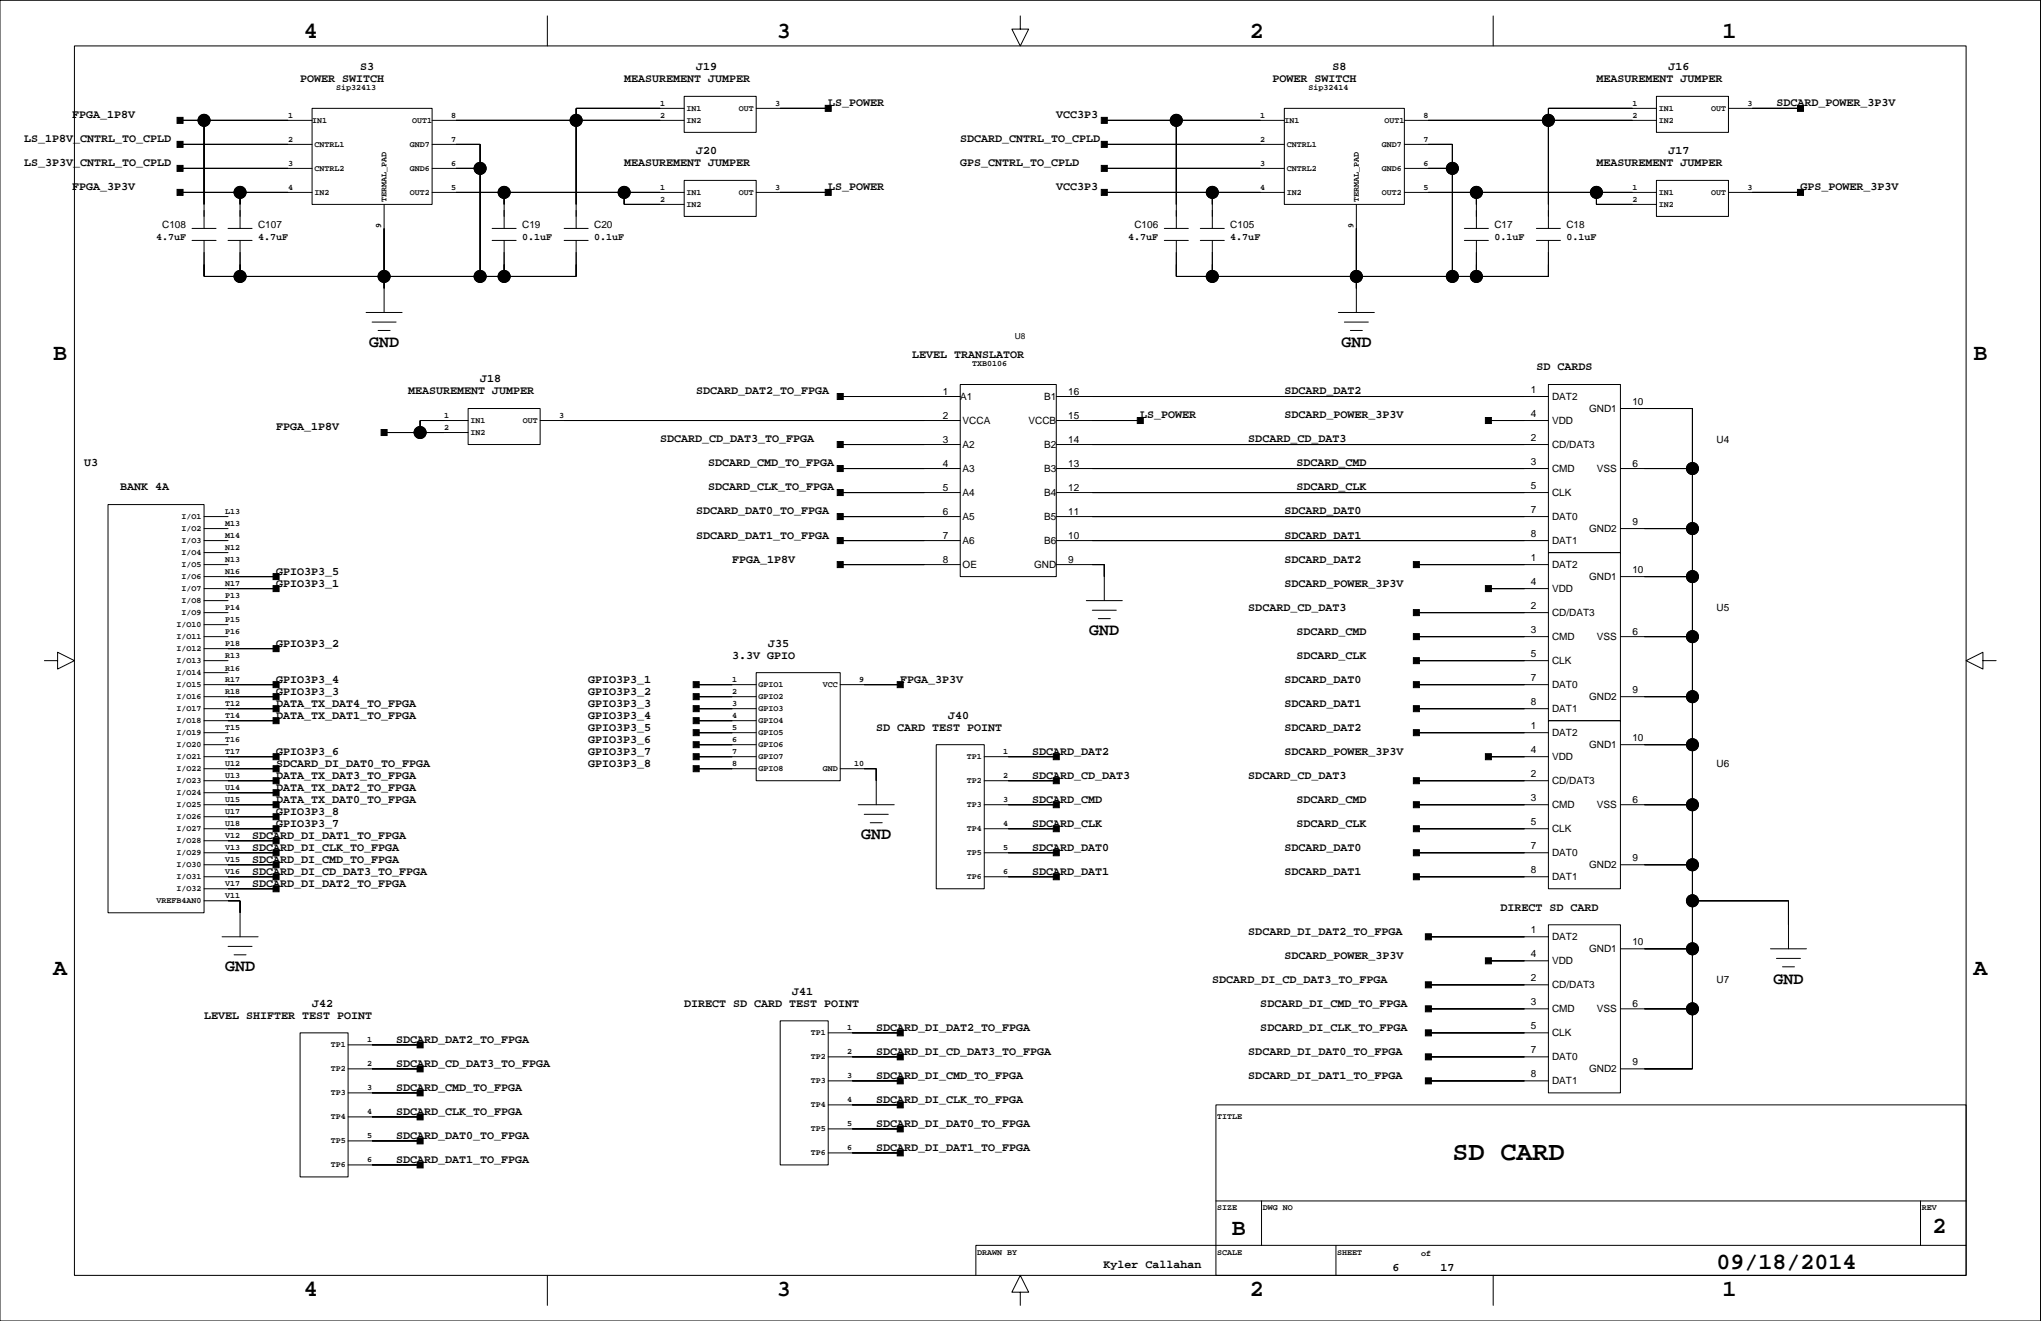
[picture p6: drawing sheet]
<svg xmlns="http://www.w3.org/2000/svg" width="432mm" height="279mm" viewBox="0 0 432 279" stroke-linecap="round" stroke-linejoin="round" font-family="sans-serif">
<g fill="none" stroke="#000" stroke-width=".21">
<path d="M0 .1h431.7v279.3h-431.7zM15.7 9.7h400.3v260.1h-400.3zM115.8 3.4v6.3M215.9 3.4v2.8h1.7l-1.7 3.5-1.8-3.5h1.8M315.9 3.4v6.3M38.1 25.5h27.9M38.1 35.6h27.9M38.1 30.5h27.9M43.2 25.5v22.8M66 22.9h25.4v20.3h-25.4zM91.4 25.5h53.3M91.4 35.6h10.2"/>
<path d="M91.4 30.5h10.2v28M144.7 20.4h15.3v7.6h-15.3zM144.7 38.2h15.3v7.6h-15.3zM144.7 22.9h-22.8v25.4M160 22.9h15.2M233.6 25.5h38.1M233.6 35.6h38.1M233.6 30.5h38.1M248.9 25.5v22.8M271.7 22.9h25.4v20.3h-25.4zM297.1 25.5h53.3M297.1 35.6h10.2"/>
<path d="M297.1 30.5h10.2v28M350.4 20.4h15.3v7.6h-15.3zM350.4 38.2h15.3v7.6h-15.3zM350.4 22.9h-22.8v25.4M365.7 22.9h15.2M38.1 40.7h27.9M40.6 48.3h5.1M40.6 50.9h5.1M43.2 50.9v7.6h78.7v-7.6M48.2 48.3h5.1M48.2 50.9h5.1M50.8 40.7v7.6"/>
<path d="M50.8 50.9v7.6M81.3 43.2v22.9M91.4 40.7h53.3M104.1 48.3h5.1M104.1 50.9h5.1M106.7 40.7v7.6M106.7 50.9v7.6M119.4 48.3h5M119.4 50.9h5M132.1 40.7v2.5h12.6M160 40.7h15.2M233.6 40.7h38.1"/>
<path d="M246.3 48.3h5.1M246.3 50.9h5.1M248.9 50.9v7.6h78.7v-7.6M253.9 48.3h5.1M253.9 50.9h5.1M256.5 40.7v7.6M256.5 50.9v7.6M287 43.2v22.9M297.1 40.7h53.3M309.8 48.3h5.1M309.8 50.9h5.1M312.3 40.7v7.6"/>
<path d="M312.3 50.9v7.6M325 48.3h5.1M325 50.9h5.1M337.7 40.7v2.5h12.7M365.7 40.7h15.2M77.5 66.1h7.6M78.7 68.1h5.1M80 69.9h2.5M283.1 66.1h7.7M284.4 68.1h5.1M285.7 69.9h2.5M81.3 91.5h17.7"/>
<path d="M99 86.4h15.3v7.6h-15.3zM99 88.9h-10.1v2.6M114.3 88.9h88.9M177.8 83.9h25.4M177.8 94h25.4M177.8 99.1h25.4M203.2 81.3h20.3v40.7h-20.3zM223.5 83.9h104.1M223.5 88.9h17.7M223.5 94h104.1M223.5 99.1h104.1M314.9 88.9h12.7"/>
<path d="M327.6 81.3h15.2v35.6h-15.2zM342.8 99.1h15.3M342.8 86.4h15.3v139.7h-15.3M22.9 106.7h20.3v86.4h-20.3zM43.2 109.3h5M43.2 114.3h5M43.2 119.4h5M43.2 111.8h5M43.2 116.9h5M177.8 104.2h25.4M177.8 109.3h25.4M177.8 114.3h25.4"/>
<path d="M177.8 119.4h25.4M223.5 104.2h104.1M223.5 109.3h104.1M223.5 114.3h104.1M223.5 119.4h10.1v7.6M299.7 119.4h27.9M327.6 116.9h15.2v35.5h-15.2zM342.8 111.8h15.3M9.4 139.7h2.8v-1.7l3.5 1.7-3.5 1.8v-1.8M43.2 127h5M43.2 129.6h5M43.2 134.7h5"/>
<path d="M43.2 124.5h15.2M43.2 139.7h5M43.2 122h15.2M43.2 132.1h5M43.2 137.2h15.2M229.8 127h7.6M231.1 129.1h5.1M232.4 130.8h2.5M299.7 129.6h27.9M299.7 134.7h27.9M299.7 139.7h27.9M314.9 124.5h12.7"/>
<path d="M342.8 134.7h15.3M342.8 122h15.3M419.5 139.7v-1.7l-3.5 1.7 3.5 1.8v-1.8h2.8M43.2 144.8h15.2M43.2 149.9h15.2M43.2 147.3h15.2M43.2 155h5M43.2 157.5h5M43.2 142.3h5M43.2 152.4h15.2M147.3 144.8h12.7M147.3 149.9h12.7"/>
<path d="M147.3 147.3h12.7M147.3 155h12.7M147.3 157.5h12.7M147.3 152.4h12.7M160 142.3h17.8v22.8h-17.8zM177.8 144.8h12.7M198.1 157.5h10.1v30.5h-10.1zM299.7 144.8h27.9M299.7 149.9h27.9M299.7 155h27.9M327.6 152.4h15.2v35.6h-15.2zM342.8 147.3h15.3"/>
<path d="M342.8 157.5h15.3M43.2 165.1h15.2M43.2 170.2h15.2M43.2 160h15.2M43.2 175.3h15.2M43.2 162.6h15.2M43.2 167.7h15.2M43.2 172.7h15.2M43.2 177.8h15.2M147.3 160h12.7M147.3 162.6h12.7M177.8 162.6h7.6v7.6"/>
<path d="M181.6 170.2h7.6M182.8 172.2h5.1M184.1 174h2.5M208.2 165.1h15.3M208.2 170.2h15.3M208.2 160h15.3M208.2 175.3h15.3M299.7 165.1h27.9M299.7 170.2h27.9M299.7 175.3h27.9M314.9 160h12.7M342.8 170.2h15.3"/>
<path d="M43.2 190.5h7.6v7.6M43.2 180.4h15.2M43.2 185.4h15.2M43.2 182.9h15.2M43.2 188h15.2M47 198.1h7.6M208.2 180.4h15.3M208.2 185.4h15.3M299.7 180.4h27.9M299.7 185.4h27.9M302.2 198.1h25.4M327.6 195.6h15.2v35.6h-15.2z"/>
<path d="M342.8 182.9h15.3M358.1 190.5h20.3v10.2M48.2 200.2h5.1M49.5 201.9h2.6M63.5 218.5h10.1v30.4h-10.1zM165.1 215.9h10.1v30.5h-10.1zM175.2 218.5h15.3M302.2 208.3h25.4M302.2 213.4h25.4M302.2 218.5h25.4M314.9 203.2h12.7M342.8 213.4h15.3"/>
<path d="M342.8 200.7h15.3M374.6 200.7h7.6M375.8 202.7h5.1M377.1 204.5h2.5M73.6 226.1h15.3M73.6 221h15.3M73.6 231.2h15.3M73.6 236.2h15.3M175.2 223.5h15.3M175.2 228.6h15.3M175.2 233.7h15.3M175.2 238.8h15.3"/>
<path d="M257.2 233.7h158.8v36.1h-158.8zM302.2 223.5h25.4M302.2 228.6h25.4M73.6 241.3h15.3M73.6 246.4h15.3M175.2 243.8h15.3M257.2 254h158.8M266.9 254v9.4M406.3 254v9.4M115.8 269.8v6.3M215.9 273.3h1.7l-1.7-3.5-1.8 3.5h1.8v2.8M282.6 263.4v6.4"/>
<path d="M315.9 269.8v6.3M416 263.4h-209.5v6.4"/>
<circle cx="43.2" cy="25.5" r="1.27"/>
<circle cx="101.6" cy="35.6" r="1.27"/>
<circle cx="121.9" cy="25.5" r="1.27"/>
<circle cx="248.9" cy="25.5" r="1.27"/>
<circle cx="307.3" cy="35.6" r="1.27"/>
<circle cx="327.6" cy="25.5" r="1.27"/>
<circle cx="50.8" cy="58.5" r="1.27"/>
<circle cx="50.8" cy="40.7" r="1.27"/>
<circle cx="81.3" cy="58.5" r="1.27"/>
<circle cx="101.6" cy="58.5" r="1.27"/>
<circle cx="106.7" cy="58.5" r="1.27"/>
<circle cx="106.7" cy="40.7" r="1.27"/>
<circle cx="132" cy="40.7" r="1.27"/>
<circle cx="256.5" cy="58.5" r="1.27"/>
<circle cx="256.5" cy="40.7" r="1.27"/>
<circle cx="287" cy="58.5" r="1.27"/>
<circle cx="307.3" cy="58.5" r="1.27"/>
<circle cx="312.3" cy="58.5" r="1.27"/>
<circle cx="312.3" cy="40.7" r="1.27"/>
<circle cx="337.7" cy="40.7" r="1.27"/>
<circle cx="88.9" cy="91.5" r="1.27"/>
<circle cx="358.1" cy="99.1" r="1.27"/>
<circle cx="358.1" cy="111.8" r="1.27"/>
<circle cx="358.1" cy="122" r="1.27"/>
<circle cx="358.1" cy="134.7" r="1.27"/>
<circle cx="358.1" cy="147.3" r="1.27"/>
<circle cx="358.1" cy="157.5" r="1.27"/>
<circle cx="358.1" cy="170.2" r="1.27"/>
<circle cx="358.1" cy="190.5" r="1.27"/>
<circle cx="358.1" cy="182.9" r="1.27"/>
<circle cx="358.1" cy="213.4" r="1.27"/>
<circle cx="358.1" cy="200.7" r="1.27"/>
</g>
<g fill="#000" stroke="#000" stroke-width=".21">
<path d="M37.5 29.9h1.2v1.3h-1.2z" fill-rule="evenodd"/>
<path d="M37.5 35h1.2v1.3h-1.2z" fill-rule="evenodd"/>
<path d="M37.5 24.8h1.2v1.3h-1.2z" fill-rule="evenodd"/>
<path d="M43.2 25.5v17.7z" fill-rule="evenodd"/>
<path d="M38.1 25.5h5.1z" fill-rule="evenodd"/>
<path d="M38.1 30.5h22.8z" fill-rule="evenodd"/>
<path d="M38.1 35.6h22.8z" fill-rule="evenodd"/>
<path d="M43.2 25.5h17.7z" fill-rule="evenodd"/>
<path d="M96.5 35.6h5.1z" fill-rule="evenodd"/>
<path d="M101.6 35.6v22.9z" fill-rule="evenodd"/>
<path d="M101.6 30.5v5.1z" fill-rule="evenodd"/>
<path d="M96.5 30.5h5.1z" fill-rule="evenodd"/>
<path d="M121.9 25.5v17.7z" fill-rule="evenodd"/>
<path d="M121.9 22.9v2.6z" fill-rule="evenodd"/>
<path d="M96.5 25.5h25.4z" fill-rule="evenodd"/>
<path d="M121.9 25.5h17.8z" fill-rule="evenodd"/>
<path d="M121.9 22.9h17.8z" fill-rule="evenodd"/>
<path d="M174.6 22.3h1.3v1.3h-1.3z" fill-rule="evenodd"/>
<path d="M165.1 22.9h10.1z" fill-rule="evenodd"/>
<path d="M233 24.8h1.3v1.3h-1.3z" fill-rule="evenodd"/>
<path d="M233 29.9h1.3v1.3h-1.3z" fill-rule="evenodd"/>
<path d="M233 35h1.3v1.3h-1.3z" fill-rule="evenodd"/>
<path d="M248.9 25.5v17.7z" fill-rule="evenodd"/>
<path d="M233.6 25.5h15.3z" fill-rule="evenodd"/>
<path d="M248.9 25.5h17.7z" fill-rule="evenodd"/>
<path d="M233.6 30.5h33z" fill-rule="evenodd"/>
<path d="M233.6 35.6h33z" fill-rule="evenodd"/>
<path d="M302.2 35.6h5.1z" fill-rule="evenodd"/>
<path d="M307.3 35.6v22.9z" fill-rule="evenodd"/>
<path d="M307.3 30.5v5.1z" fill-rule="evenodd"/>
<path d="M302.2 30.5h5.1z" fill-rule="evenodd"/>
<path d="M327.6 25.5v17.7z" fill-rule="evenodd"/>
<path d="M327.6 22.9v2.6z" fill-rule="evenodd"/>
<path d="M302.2 25.5h25.4z" fill-rule="evenodd"/>
<path d="M327.6 22.9h17.8z" fill-rule="evenodd"/>
<path d="M327.6 25.5h17.8z" fill-rule="evenodd"/>
<path d="M380.3 22.3h1.2v1.3h-1.2z" fill-rule="evenodd"/>
<path d="M370.8 22.9h10.1z" fill-rule="evenodd"/>
<path d="M37.5 40.1h1.2v1.2h-1.2z" fill-rule="evenodd"/>
<path d="M43.2 55.9v2.6z" fill-rule="evenodd"/>
<path d="M50.8 55.9v2.6z" fill-rule="evenodd"/>
<path d="M43.2 58.5h7.6z" fill-rule="evenodd"/>
<path d="M50.8 40.7v2.5z" fill-rule="evenodd"/>
<path d="M38.1 40.7h12.7z" fill-rule="evenodd"/>
<path d="M50.8 40.7h10.1z" fill-rule="evenodd"/>
<path d="M81.3 58.5v2.5z" fill-rule="evenodd"/>
<path d="M81.3 48.3v10.2z" fill-rule="evenodd"/>
<path d="M50.8 58.5h30.5z" fill-rule="evenodd"/>
<path d="M81.3 58.5h20.3z" fill-rule="evenodd"/>
<path d="M106.7 55.9v2.6z" fill-rule="evenodd"/>
<path d="M101.6 58.5h5.1z" fill-rule="evenodd"/>
<path d="M96.5 40.7h10.2z" fill-rule="evenodd"/>
<path d="M106.7 40.7v2.5z" fill-rule="evenodd"/>
<path d="M121.9 55.9v2.6z" fill-rule="evenodd"/>
<path d="M106.7 58.5h15.2z" fill-rule="evenodd"/>
<path d="M132.1 40.7v2.5z" fill-rule="evenodd"/>
<path d="M106.7 40.7h25.4z" fill-rule="evenodd"/>
<path d="M132.1 40.7h7.6z" fill-rule="evenodd"/>
<path d="M132.1 43.2h7.6z" fill-rule="evenodd"/>
<path d="M174.6 40.1h1.3v1.2h-1.3z" fill-rule="evenodd"/>
<path d="M165.1 40.7h10.1z" fill-rule="evenodd"/>
<path d="M233 40.1h1.3v1.2h-1.3z" fill-rule="evenodd"/>
<path d="M248.9 55.9v2.6z" fill-rule="evenodd"/>
<path d="M256.5 55.9v2.6z" fill-rule="evenodd"/>
<path d="M248.9 58.5h7.6z" fill-rule="evenodd"/>
<path d="M256.5 40.7v2.5z" fill-rule="evenodd"/>
<path d="M233.6 40.7h22.9z" fill-rule="evenodd"/>
<path d="M256.5 40.7h10.1z" fill-rule="evenodd"/>
<path d="M287 58.5v2.5z" fill-rule="evenodd"/>
<path d="M256.5 58.5h30.5z" fill-rule="evenodd"/>
<path d="M287 48.3v10.2z" fill-rule="evenodd"/>
<path d="M287 58.5h20.3z" fill-rule="evenodd"/>
<path d="M312.3 55.9v2.6z" fill-rule="evenodd"/>
<path d="M307.3 58.5h5z" fill-rule="evenodd"/>
<path d="M302.2 40.7h10.1z" fill-rule="evenodd"/>
<path d="M312.3 40.7v2.5z" fill-rule="evenodd"/>
<path d="M327.6 55.9v2.6z" fill-rule="evenodd"/>
<path d="M312.3 58.5h15.3z" fill-rule="evenodd"/>
<path d="M337.7 40.7v2.5z" fill-rule="evenodd"/>
<path d="M312.3 40.7h25.4z" fill-rule="evenodd"/>
<path d="M337.7 43.2h7.7z" fill-rule="evenodd"/>
<path d="M337.7 40.7h7.7z" fill-rule="evenodd"/>
<path d="M380.3 40.1h1.2v1.2h-1.2z" fill-rule="evenodd"/>
<path d="M370.8 40.7h10.1z" fill-rule="evenodd"/>
<path d="M80.6 90.8h1.3v1.3h-1.3z" fill-rule="evenodd"/>
<path d="M81.3 91.5h7.6z" fill-rule="evenodd"/>
<path d="M88.9 88.9v2.6z" fill-rule="evenodd"/>
<path d="M88.9 88.9h5.1z" fill-rule="evenodd"/>
<path d="M88.9 91.5h5.1z" fill-rule="evenodd"/>
<path d="M177.1 83.2h1.3v1.3h-1.3z" fill-rule="evenodd"/>
<path d="M177.1 93.4h1.3v1.3h-1.3z" fill-rule="evenodd"/>
<path d="M177.1 98.5h1.3v1.2h-1.3z" fill-rule="evenodd"/>
<path d="M119.4 88.9h76.1z" fill-rule="evenodd"/>
<path d="M177.8 83.9h17.7z" fill-rule="evenodd"/>
<path d="M177.8 94h17.7z" fill-rule="evenodd"/>
<path d="M177.8 99.1h17.7z" fill-rule="evenodd"/>
<path d="M240.6 88.3h1.3v1.3h-1.3z" fill-rule="evenodd"/>
<path d="M231.1 88.9h10.1z" fill-rule="evenodd"/>
<path d="M314.3 88.3h1.2v1.3h-1.2z" fill-rule="evenodd"/>
<path d="M231.1 99.1h91.4z" fill-rule="evenodd"/>
<path d="M231.1 94h91.4z" fill-rule="evenodd"/>
<path d="M231.1 83.9h91.4z" fill-rule="evenodd"/>
<path d="M314.9 88.9h7.6z" fill-rule="evenodd"/>
<path d="M347.9 86.4h10.2z" fill-rule="evenodd"/>
<path d="M358.1 86.4v12.7z" fill-rule="evenodd"/>
<path d="M347.9 99.1h10.2z" fill-rule="evenodd"/>
<path d="M358.1 99.1v12.7z" fill-rule="evenodd"/>
<path d="M177.1 103.5h1.3v1.3h-1.3z" fill-rule="evenodd"/>
<path d="M177.1 108.6h1.3v1.3h-1.3z" fill-rule="evenodd"/>
<path d="M177.1 113.7h1.3v1.3h-1.3z" fill-rule="evenodd"/>
<path d="M177.8 119.4h17.7z" fill-rule="evenodd"/>
<path d="M177.8 104.2h17.7z" fill-rule="evenodd"/>
<path d="M177.8 109.3h17.7z" fill-rule="evenodd"/>
<path d="M177.8 114.3h17.7z" fill-rule="evenodd"/>
<path d="M231.1 119.4h2.5z" fill-rule="evenodd"/>
<path d="M233.6 119.4v2.6z" fill-rule="evenodd"/>
<path d="M231.1 114.3h91.4z" fill-rule="evenodd"/>
<path d="M231.1 109.3h91.4z" fill-rule="evenodd"/>
<path d="M231.1 104.2h91.4z" fill-rule="evenodd"/>
<path d="M299.7 119.4h22.8z" fill-rule="evenodd"/>
<path d="M347.9 111.8h10.2z" fill-rule="evenodd"/>
<path d="M358.1 111.8v10.2z" fill-rule="evenodd"/>
<path d="M57.8 136.6h1.2v1.2h-1.2z" fill-rule="evenodd"/>
<path d="M57.8 123.9h1.2v1.2h-1.2z" fill-rule="evenodd"/>
<path d="M57.8 121.3h1.2v1.3h-1.2z" fill-rule="evenodd"/>
<path d="M48.2 137.2h10.2z" fill-rule="evenodd"/>
<path d="M48.2 124.5h10.2z" fill-rule="evenodd"/>
<path d="M48.2 122h10.2z" fill-rule="evenodd"/>
<path d="M177.1 118.8h1.3v1.3h-1.3z" fill-rule="evenodd"/>
<path d="M299 134h1.3v1.3h-1.3z" fill-rule="evenodd"/>
<path d="M299 128.9h1.3v1.3h-1.3z" fill-rule="evenodd"/>
<path d="M299 118.8h1.3v1.3h-1.3z" fill-rule="evenodd"/>
<path d="M314.3 123.9h1.2v1.2h-1.2z" fill-rule="evenodd"/>
<path d="M314.9 124.5h7.6z" fill-rule="evenodd"/>
<path d="M299.7 139.7h22.8z" fill-rule="evenodd"/>
<path d="M299.7 134.7h22.8z" fill-rule="evenodd"/>
<path d="M299.7 129.6h22.8z" fill-rule="evenodd"/>
<path d="M347.9 122h10.2z" fill-rule="evenodd"/>
<path d="M358.1 122v12.7z" fill-rule="evenodd"/>
<path d="M358.1 134.7v12.6z" fill-rule="evenodd"/>
<path d="M347.9 134.7h10.2z" fill-rule="evenodd"/>
<path d="M57.8 151.8h1.2v1.3h-1.2z" fill-rule="evenodd"/>
<path d="M57.8 149.3h1.2v1.2h-1.2z" fill-rule="evenodd"/>
<path d="M57.8 146.7h1.2v1.3h-1.2z" fill-rule="evenodd"/>
<path d="M57.8 144.2h1.2v1.2h-1.2z" fill-rule="evenodd"/>
<path d="M48.2 152.4h10.2z" fill-rule="evenodd"/>
<path d="M48.2 149.9h10.2z" fill-rule="evenodd"/>
<path d="M48.2 147.3h10.2z" fill-rule="evenodd"/>
<path d="M48.2 144.8h10.2z" fill-rule="evenodd"/>
<path d="M146.7 144.2h1.2v1.2h-1.2z" fill-rule="evenodd"/>
<path d="M146.7 146.7h1.2v1.3h-1.2z" fill-rule="evenodd"/>
<path d="M146.7 149.3h1.2v1.2h-1.2z" fill-rule="evenodd"/>
<path d="M146.7 151.8h1.2v1.3h-1.2z" fill-rule="evenodd"/>
<path d="M146.7 154.3h1.2v1.3h-1.2z" fill-rule="evenodd"/>
<path d="M146.7 156.9h1.2v1.2h-1.2z" fill-rule="evenodd"/>
<path d="M147.3 144.8h7.6z" fill-rule="evenodd"/>
<path d="M147.3 147.3h7.6z" fill-rule="evenodd"/>
<path d="M147.3 149.9h7.6z" fill-rule="evenodd"/>
<path d="M147.3 152.4h7.6z" fill-rule="evenodd"/>
<path d="M147.3 155h7.6z" fill-rule="evenodd"/>
<path d="M147.3 157.5h7.6z" fill-rule="evenodd"/>
<path d="M189.8 144.2h1.3v1.2h-1.3z" fill-rule="evenodd"/>
<path d="M182.8 144.8h7.7z" fill-rule="evenodd"/>
<path d="M299 149.3h1.3v1.2h-1.3z" fill-rule="evenodd"/>
<path d="M299 144.2h1.3v1.2h-1.3z" fill-rule="evenodd"/>
<path d="M299 139.1h1.3v1.3h-1.3z" fill-rule="evenodd"/>
<path d="M299 154.3h1.3v1.3h-1.3z" fill-rule="evenodd"/>
<path d="M299.7 149.9h22.8z" fill-rule="evenodd"/>
<path d="M299.7 144.8h22.8z" fill-rule="evenodd"/>
<path d="M299.7 155h22.8z" fill-rule="evenodd"/>
<path d="M347.9 147.3h10.2z" fill-rule="evenodd"/>
<path d="M358.1 147.3v10.2z" fill-rule="evenodd"/>
<path d="M358.1 157.5v12.7z" fill-rule="evenodd"/>
<path d="M347.9 157.5h10.2z" fill-rule="evenodd"/>
<path d="M57.8 162h1.2v1.2h-1.2z" fill-rule="evenodd"/>
<path d="M57.8 177.2h1.2v1.3h-1.2z" fill-rule="evenodd"/>
<path d="M57.8 169.6h1.2v1.2h-1.2z" fill-rule="evenodd"/>
<path d="M57.8 167h1.2v1.3h-1.2z" fill-rule="evenodd"/>
<path d="M57.8 164.5h1.2v1.3h-1.2z" fill-rule="evenodd"/>
<path d="M57.8 159.4h1.2v1.3h-1.2z" fill-rule="evenodd"/>
<path d="M57.8 174.6h1.2v1.3h-1.2z" fill-rule="evenodd"/>
<path d="M57.8 172.1h1.2v1.3h-1.2z" fill-rule="evenodd"/>
<path d="M48.2 162.6h10.2z" fill-rule="evenodd"/>
<path d="M48.2 177.8h10.2z" fill-rule="evenodd"/>
<path d="M48.2 170.2h10.2z" fill-rule="evenodd"/>
<path d="M48.2 167.7h10.2z" fill-rule="evenodd"/>
<path d="M48.2 165.1h10.2z" fill-rule="evenodd"/>
<path d="M48.2 160h10.2z" fill-rule="evenodd"/>
<path d="M48.2 175.3h10.2z" fill-rule="evenodd"/>
<path d="M48.2 172.7h10.2z" fill-rule="evenodd"/>
<path d="M146.7 159.4h1.2v1.3h-1.2z" fill-rule="evenodd"/>
<path d="M146.7 162h1.2v1.2h-1.2z" fill-rule="evenodd"/>
<path d="M147.3 160h7.6z" fill-rule="evenodd"/>
<path d="M147.3 162.6h7.6z" fill-rule="evenodd"/>
<path d="M182.8 162.6h2.6z" fill-rule="evenodd"/>
<path d="M185.4 162.6v2.5z" fill-rule="evenodd"/>
<path d="M222.8 159.4h1.3v1.3h-1.3z" fill-rule="evenodd"/>
<path d="M222.8 164.5h1.3v1.3h-1.3z" fill-rule="evenodd"/>
<path d="M222.8 169.6h1.3v1.2h-1.3z" fill-rule="evenodd"/>
<path d="M222.8 174.6h1.3v1.3h-1.3z" fill-rule="evenodd"/>
<path d="M213.3 160h10.2z" fill-rule="evenodd"/>
<path d="M213.3 165.1h10.2z" fill-rule="evenodd"/>
<path d="M213.3 170.2h10.2z" fill-rule="evenodd"/>
<path d="M213.3 175.3h10.2z" fill-rule="evenodd"/>
<path d="M299 174.6h1.3v1.3h-1.3z" fill-rule="evenodd"/>
<path d="M299 169.6h1.3v1.2h-1.3z" fill-rule="evenodd"/>
<path d="M299 164.5h1.3v1.3h-1.3z" fill-rule="evenodd"/>
<path d="M314.3 159.4h1.2v1.3h-1.2z" fill-rule="evenodd"/>
<path d="M314.9 160h7.6z" fill-rule="evenodd"/>
<path d="M299.7 175.3h22.8z" fill-rule="evenodd"/>
<path d="M299.7 170.2h22.8z" fill-rule="evenodd"/>
<path d="M299.7 165.1h22.8z" fill-rule="evenodd"/>
<path d="M347.9 170.2h10.2z" fill-rule="evenodd"/>
<path d="M358.1 170.2v12.7z" fill-rule="evenodd"/>
<path d="M50.8 190.5v2.6z" fill-rule="evenodd"/>
<path d="M48.2 190.5h2.6z" fill-rule="evenodd"/>
<path d="M57.8 187.3h1.2v1.3h-1.2z" fill-rule="evenodd"/>
<path d="M57.8 184.8h1.2v1.3h-1.2z" fill-rule="evenodd"/>
<path d="M57.8 182.3h1.2v1.2h-1.2z" fill-rule="evenodd"/>
<path d="M57.8 179.7h1.2v1.3h-1.2z" fill-rule="evenodd"/>
<path d="M48.2 188h10.2z" fill-rule="evenodd"/>
<path d="M48.2 185.4h10.2z" fill-rule="evenodd"/>
<path d="M48.2 182.9h10.2z" fill-rule="evenodd"/>
<path d="M48.2 180.4h10.2z" fill-rule="evenodd"/>
<path d="M222.8 179.7h1.3v1.3h-1.3z" fill-rule="evenodd"/>
<path d="M222.8 184.8h1.3v1.3h-1.3z" fill-rule="evenodd"/>
<path d="M213.3 180.4h10.2z" fill-rule="evenodd"/>
<path d="M213.3 185.4h10.2z" fill-rule="evenodd"/>
<path d="M299 184.8h1.3v1.3h-1.3z" fill-rule="evenodd"/>
<path d="M299 179.7h1.3v1.3h-1.3z" fill-rule="evenodd"/>
<path d="M301.6 197.5h1.2v1.3h-1.2z" fill-rule="evenodd"/>
<path d="M299.7 185.4h22.8z" fill-rule="evenodd"/>
<path d="M299.7 180.4h22.8z" fill-rule="evenodd"/>
<path d="M302.2 198.1h20.3z" fill-rule="evenodd"/>
<path d="M358.1 190.5v10.2z" fill-rule="evenodd"/>
<path d="M358.1 182.9v7.6z" fill-rule="evenodd"/>
<path d="M347.9 182.9h10.2z" fill-rule="evenodd"/>
<path d="M378.4 190.5v5.1z" fill-rule="evenodd"/>
<path d="M358.1 190.5h20.3z" fill-rule="evenodd"/>
<path d="M189.8 217.8h1.3v1.3h-1.3z" fill-rule="evenodd"/>
<path d="M180.3 218.5h10.2z" fill-rule="evenodd"/>
<path d="M301.6 217.8h1.2v1.3h-1.2z" fill-rule="evenodd"/>
<path d="M301.6 212.7h1.2v1.3h-1.2z" fill-rule="evenodd"/>
<path d="M301.6 207.7h1.2v1.2h-1.2z" fill-rule="evenodd"/>
<path d="M314.3 202.6h1.2v1.3h-1.2z" fill-rule="evenodd"/>
<path d="M314.9 203.2h7.6z" fill-rule="evenodd"/>
<path d="M302.2 218.5h20.3z" fill-rule="evenodd"/>
<path d="M302.2 213.4h20.3z" fill-rule="evenodd"/>
<path d="M302.2 208.3h20.3z" fill-rule="evenodd"/>
<path d="M358.1 213.4v12.7z" fill-rule="evenodd"/>
<path d="M358.1 200.7v12.7z" fill-rule="evenodd"/>
<path d="M347.9 213.4h10.2z" fill-rule="evenodd"/>
<path d="M347.9 200.7h10.2z" fill-rule="evenodd"/>
<path d="M88.2 220.4h1.3v1.2h-1.3z" fill-rule="evenodd"/>
<path d="M88.2 225.4h1.3v1.3h-1.3z" fill-rule="evenodd"/>
<path d="M88.2 230.5h1.3v1.3h-1.3z" fill-rule="evenodd"/>
<path d="M88.2 235.6h1.3v1.3h-1.3z" fill-rule="evenodd"/>
<path d="M78.7 221h10.2z" fill-rule="evenodd"/>
<path d="M78.7 226.1h10.2z" fill-rule="evenodd"/>
<path d="M78.7 231.2h10.2z" fill-rule="evenodd"/>
<path d="M78.7 236.2h10.2z" fill-rule="evenodd"/>
<path d="M189.8 222.9h1.3v1.3h-1.3z" fill-rule="evenodd"/>
<path d="M189.8 228h1.3v1.2h-1.3z" fill-rule="evenodd"/>
<path d="M189.8 233.1h1.3v1.2h-1.3z" fill-rule="evenodd"/>
<path d="M189.8 238.1h1.3v1.3h-1.3z" fill-rule="evenodd"/>
<path d="M180.3 223.5h10.2z" fill-rule="evenodd"/>
<path d="M180.3 228.6h10.2z" fill-rule="evenodd"/>
<path d="M180.3 233.7h10.2z" fill-rule="evenodd"/>
<path d="M180.3 238.8h10.2z" fill-rule="evenodd"/>
<path d="M301.6 228h1.2v1.2h-1.2z" fill-rule="evenodd"/>
<path d="M301.6 222.9h1.2v1.3h-1.2z" fill-rule="evenodd"/>
<path d="M302.2 228.6h20.3z" fill-rule="evenodd"/>
<path d="M302.2 223.5h20.3z" fill-rule="evenodd"/>
<path d="M347.9 226.1h10.2z" fill-rule="evenodd"/>
<path d="M88.2 240.7h1.3v1.2h-1.3z" fill-rule="evenodd"/>
<path d="M88.2 245.8h1.3v1.2h-1.3z" fill-rule="evenodd"/>
<path d="M78.7 241.3h10.2z" fill-rule="evenodd"/>
<path d="M78.7 246.4h10.2z" fill-rule="evenodd"/>
<path d="M189.8 243.2h1.3v1.3h-1.3z" fill-rule="evenodd"/>
<path d="M180.3 243.8h10.2z" fill-rule="evenodd"/>
<circle cx="43.2" cy="25.5" r="1.27"/>
<circle cx="101.6" cy="35.6" r="1.27"/>
<circle cx="121.9" cy="25.5" r="1.27"/>
<circle cx="248.9" cy="25.5" r="1.27"/>
<circle cx="307.3" cy="35.6" r="1.27"/>
<circle cx="327.6" cy="25.5" r="1.27"/>
<circle cx="50.8" cy="58.5" r="1.27"/>
<circle cx="50.8" cy="40.7" r="1.27"/>
<circle cx="81.3" cy="58.5" r="1.27"/>
<circle cx="101.6" cy="58.5" r="1.27"/>
<circle cx="106.7" cy="58.5" r="1.27"/>
<circle cx="106.7" cy="40.7" r="1.27"/>
<circle cx="132" cy="40.7" r="1.27"/>
<circle cx="256.5" cy="58.5" r="1.27"/>
<circle cx="256.5" cy="40.7" r="1.27"/>
<circle cx="287" cy="58.5" r="1.27"/>
<circle cx="307.3" cy="58.5" r="1.27"/>
<circle cx="312.3" cy="58.5" r="1.27"/>
<circle cx="312.3" cy="40.7" r="1.27"/>
<circle cx="337.7" cy="40.7" r="1.27"/>
<circle cx="88.9" cy="91.5" r="1.27"/>
<circle cx="358.1" cy="99.1" r="1.27"/>
<circle cx="358.1" cy="111.8" r="1.27"/>
<circle cx="358.1" cy="122" r="1.27"/>
<circle cx="358.1" cy="134.7" r="1.27"/>
<circle cx="358.1" cy="147.3" r="1.27"/>
<circle cx="358.1" cy="157.5" r="1.27"/>
<circle cx="358.1" cy="170.2" r="1.27"/>
<circle cx="358.1" cy="190.5" r="1.27"/>
<circle cx="358.1" cy="182.9" r="1.27"/>
<circle cx="358.1" cy="213.4" r="1.27"/>
<circle cx="358.1" cy="200.7" r="1.27"/>
</g>
<text font-size="5.6" x="307.3" y="245.4">SD CARD</text>
<g font-size="4.9">
<text x="64.3" y="8.1">4</text>
<text x="164.3" y="8.1">3</text>
<text x="264.4" y="8.1">2</text>
<text x="364.4" y="8.1">1</text>
<text x="11.2" y="76.1">B</text>
<text x="417.5" y="76.1">B</text>
<text x="11.2" y="206.1">A</text>
<text x="417.5" y="206.1">A</text>
<text x="260.6" y="261.2">B</text>
<text x="408.8" y="260.7">2</text>
<text x="363.1" y="268.4">09/18/2014</text>
<text x="64.3" y="274.2">4</text>
<text x="164.3" y="274.2">3</text>
<text x="264.4" y="274.2">2</text>
<text x="364.4" y="274.2">1</text>
</g>
<g font-size="3.5">
<text x="78.1" y="73.4">GND</text>
<text x="283.8" y="73.4">GND</text>
<text x="230.5" y="134.4">GND</text>
<text x="182.2" y="177.5">GND</text>
<text x="47.6" y="205.5">GND</text>
<text x="375.2" y="208">GND</text>
</g>
<g font-size="2.5">
<text x="63.5" y="17.4">POWER SWITCH</text>
<text x="76.2" y="14.9">S3</text>
<text x="132" y="17.4">MEASUREMENT JUMPER</text>
<text x="147.3" y="14.9">J19</text>
<text x="269.2" y="17.4">POWER SWITCH</text>
<text x="281.9" y="14.9">S8</text>
<text x="337.7" y="17.4">MEASUREMENT JUMPER</text>
<text x="353" y="14.9">J16</text>
<text x="175.2" y="22.5">LS_POWER</text>
<text x="375.8" y="22.5">SDCARD_POWER_3P3V</text>
<text x="15.2" y="25">FPGA_1P8V</text>
<text x="223.5" y="25">VCC3P3</text>
<text x="5.1" y="30.1">LS_1P8V_CNTRL_TO_CPLD</text>
<text x="5.1" y="35.2">LS_3P3V_CNTRL_TO_CPLD</text>
<text x="132" y="35.2">MEASUREMENT JUMPER</text>
<text x="147.3" y="32.6">J20</text>
<text x="203.2" y="30.1">SDCARD_CNTRL_TO_CPLD</text>
<text x="203.2" y="35.2">GPS_CNTRL_TO_CPLD</text>
<text x="337.7" y="35.2">MEASUREMENT JUMPER</text>
<text x="353" y="32.6">J17</text>
<text x="15.2" y="40.3">FPGA_3P3V</text>
<text x="175.2" y="40.3">LS_POWER</text>
<text x="223.5" y="40.3">VCC3P3</text>
<text x="380.9" y="40.3">GPS_POWER_3P3V</text>
<text x="193" y="75.8">LEVEL TRANSLATOR</text>
<text x="86.3" y="83.4">MEASUREMENT JUMPER</text>
<text x="101.6" y="80.9">J18</text>
<text x="147.3" y="83.4">SDCARD_DAT2_TO_FPGA</text>
<text x="271.7" y="83.4">SDCARD_DAT2</text>
<text x="325" y="78.3">SD CARDS</text>
<text x="241.2" y="88.5">LS_POWER</text>
<text x="271.7" y="88.5">SDCARD_POWER_3P3V</text>
<text x="58.4" y="91">FPGA_1P8V</text>
<text x="139.7" y="93.6">SDCARD_CD_DAT3_TO_FPGA</text>
<text x="264.1" y="93.6">SDCARD_CD_DAT3</text>
<text x="17.8" y="98.7">U3</text>
<text x="149.8" y="98.7">SDCARD_CMD_TO_FPGA</text>
<text x="274.3" y="98.7">SDCARD_CMD</text>
<text x="25.4" y="103.7">BANK 4A</text>
<text x="149.8" y="103.7">SDCARD_CLK_TO_FPGA</text>
<text x="274.3" y="103.7">SDCARD_CLK</text>
<text x="147.3" y="108.8">SDCARD_DAT0_TO_FPGA</text>
<text x="147.3" y="113.9">SDCARD_DAT1_TO_FPGA</text>
<text x="271.7" y="113.9">SDCARD_DAT1</text>
<text x="271.7" y="108.8">SDCARD_DAT0</text>
<text x="154.9" y="119">FPGA_1P8V</text>
<text x="271.7" y="119">SDCARD_DAT2</text>
<text x="58.4" y="124.1">GPIO3P3_1</text>
<text x="58.4" y="121.5">GPIO3P3_5</text>
<text x="271.7" y="124.1">SDCARD_POWER_3P3V</text>
<text x="264.1" y="129.1">SDCARD_CD_DAT3</text>
<text x="58.4" y="136.8">GPIO3P3_2</text>
<text x="162.5" y="136.8">J35</text>
<text x="274.3" y="134.2">SDCARD_CMD</text>
<text x="154.9" y="139.3">3.3V GPIO</text>
<text x="274.3" y="139.3">SDCARD_CLK</text>
<text x="58.4" y="149.4">DATA_TX_DAT4_TO_FPGA</text>
<text x="58.4" y="146.9">GPIO3P3_3</text>
<text x="58.4" y="144.4">GPIO3P3_4</text>
<text x="124.4" y="144.4">GPIO3P3_1</text>
<text x="124.4" y="146.9">GPIO3P3_2</text>
<text x="124.4" y="149.4">GPIO3P3_3</text>
<text x="190.5" y="144.4">FPGA_3P3V</text>
<text x="271.7" y="149.4">SDCARD_DAT1</text>
<text x="271.7" y="144.4">SDCARD_DAT0</text>
<text x="58.4" y="152">DATA_TX_DAT1_TO_FPGA</text>
<text x="124.4" y="152">GPIO3P3_4</text>
<text x="124.4" y="154.5">GPIO3P3_5</text>
<text x="185.4" y="154.5">SD CARD TEST POINT</text>
<text x="200.6" y="152">J40</text>
<text x="271.7" y="154.5">SDCARD_DAT2</text>
<text x="58.4" y="159.6">GPIO3P3_6</text>
<text x="124.4" y="157.1">GPIO3P3_6</text>
<text x="124.4" y="159.6">GPIO3P3_7</text>
<text x="218.4" y="159.6">SDCARD_DAT2</text>
<text x="271.7" y="159.6">SDCARD_POWER_3P3V</text>
<text x="58.4" y="162.1">SDCARD_DI_DAT0_TO_FPGA</text>
<text x="58.4" y="167.2">DATA_TX_DAT2_TO_FPGA</text>
<text x="58.4" y="164.7">DATA_TX_DAT3_TO_FPGA</text>
<text x="124.4" y="162.1">GPIO3P3_8</text>
<text x="218.4" y="164.7">SDCARD_CD_DAT3</text>
<text x="264.1" y="164.7">SDCARD_CD_DAT3</text>
<text x="58.4" y="169.8">DATA_TX_DAT0_TO_FPGA</text>
<text x="58.4" y="172.3">GPIO3P3_8</text>
<text x="218.4" y="169.8">SDCARD_CMD</text>
<text x="274.3" y="169.8">SDCARD_CMD</text>
<text x="53.3" y="179.9">SDCARD_DI_CLK_TO_FPGA</text>
<text x="53.3" y="177.4">SDCARD_DI_DAT1_TO_FPGA</text>
<text x="58.4" y="174.8">GPIO3P3_7</text>
<text x="218.4" y="174.8">SDCARD_CLK</text>
<text x="218.4" y="179.9">SDCARD_DAT0</text>
<text x="271.7" y="179.9">SDCARD_DAT0</text>
<text x="274.3" y="174.8">SDCARD_CLK</text>
<text x="53.3" y="185">SDCARD_DI_CD_DAT3_TO_FPGA</text>
<text x="53.3" y="182.5">SDCARD_DI_CMD_TO_FPGA</text>
<text x="218.4" y="185">SDCARD_DAT1</text>
<text x="271.7" y="185">SDCARD_DAT1</text>
<text x="53.3" y="187.5">SDCARD_DI_DAT2_TO_FPGA</text>
<text x="264.1" y="197.7">SDCARD_DI_DAT2_TO_FPGA</text>
<text x="317.4" y="192.6">DIRECT SD CARD</text>
<text x="271.7" y="202.8">SDCARD_POWER_3P3V</text>
<text x="256.5" y="207.9">SDCARD_DI_CD_DAT3_TO_FPGA</text>
<text x="43.2" y="215.5">LEVEL SHIFTER TEST POINT</text>
<text x="66" y="212.9">J42</text>
<text x="144.7" y="212.9">DIRECT SD CARD TEST POINT</text>
<text x="167.6" y="210.4">J41</text>
<text x="266.6" y="212.9">SDCARD_DI_CMD_TO_FPGA</text>
<text x="83.8" y="220.6">SDCARD_DAT2_TO_FPGA</text>
<text x="185.4" y="218">SDCARD_DI_DAT2_TO_FPGA</text>
<text x="266.6" y="218">SDCARD_DI_CLK_TO_FPGA</text>
<text x="83.8" y="225.6">SDCARD_CD_DAT3_TO_FPGA</text>
<text x="185.4" y="223.1">SDCARD_DI_CD_DAT3_TO_FPGA</text>
<text x="264.1" y="223.1">SDCARD_DI_DAT0_TO_FPGA</text>
<text x="83.8" y="230.7">SDCARD_CMD_TO_FPGA</text>
<text x="185.4" y="228.2">SDCARD_DI_CMD_TO_FPGA</text>
<text x="185.4" y="233.3">SDCARD_DI_CLK_TO_FPGA</text>
<text x="264.1" y="228.2">SDCARD_DI_DAT1_TO_FPGA</text>
<text x="83.8" y="235.8">SDCARD_CLK_TO_FPGA</text>
<text x="185.4" y="238.3">SDCARD_DI_DAT0_TO_FPGA</text>
<text x="83.8" y="240.9">SDCARD_DAT0_TO_FPGA</text>
<text x="83.8" y="245.9">SDCARD_DAT1_TO_FPGA</text>
<text x="185.4" y="243.4">SDCARD_DI_DAT1_TO_FPGA</text>
<text x="233.5" y="268.2">Kyler Callahan</text>
<text x="294.6" y="268.8">6</text>
<text x="304.7" y="268.8">17</text>
</g>
<g font-size="2.1">
<text x="33" y="50.8">4.7uF</text>
<text x="34.3" y="48.2">C108</text>
<text x="54.6" y="50.8">4.7uF</text>
<text x="54.6" y="48.2">C107</text>
<text x="110.5" y="50.8">0.1uF</text>
<text x="110.5" y="48.2">C19</text>
<text x="125.7" y="50.8">0.1uF</text>
<text x="125.7" y="48.2">C20</text>
<text x="238.7" y="50.8">4.7uF</text>
<text x="240" y="48.2">C106</text>
<text x="260.3" y="50.8">4.7uF</text>
<text x="260.3" y="48.2">C105</text>
<text x="316.2" y="50.8">0.1uF</text>
<text x="316.2" y="48.2">C17</text>
<text x="331.4" y="50.8">0.1uF</text>
<text x="331.4" y="48.2">C18</text>
<text x="199.4" y="83.5">1</text>
<text x="226" y="83.5">16</text>
<text x="323.9" y="83.1">1</text>
<text x="199.4" y="88.6">2</text>
<text x="203.2" y="84.6">A1</text>
<text x="203.7" y="89.7">VCCA</text>
<text x="217.6" y="89.7">VCCB</text>
<text x="220.9" y="84.6">B1</text>
<text x="226" y="88.6">15</text>
<text x="323.9" y="88.2">4</text>
<text x="328.3" y="84.6">DAT2</text>
<text x="328.3" y="89.7">VDD</text>
<text x="336.2" y="87.2">GND1</text>
<text x="345.4" y="85.7">10</text>
<text x="199.4" y="93.6">3</text>
<text x="203.7" y="94.8">A2</text>
<text x="220.9" y="94.8">B2</text>
<text x="226" y="93.6">14</text>
<text x="323.9" y="93.3">2</text>
<text x="328.3" y="94.8">CD/DAT3</text>
<text x="363.1" y="93.6">U4</text>
<text x="199.4" y="98.7">4</text>
<text x="203.7" y="99.9">A3</text>
<text x="220.9" y="99.9">B3</text>
<text x="226" y="98.7">13</text>
<text x="323.9" y="98.4">3</text>
<text x="328.3" y="99.9">CMD</text>
<text x="337.8" y="99.9">VSS</text>
<text x="345.4" y="98.7">6</text>
<text x="199.4" y="103.8">5</text>
<text x="203.7" y="104.9">A4</text>
<text x="220.9" y="104.9">B4</text>
<text x="226" y="103.8">12</text>
<text x="323.9" y="103.5">5</text>
<text x="328.3" y="104.9">CLK</text>
<text x="199.4" y="114">7</text>
<text x="199.4" y="108.9">6</text>
<text x="203.7" y="110">A5</text>
<text x="220.9" y="110">B5</text>
<text x="226" y="108.9">11</text>
<text x="226" y="114">10</text>
<text x="323.9" y="113.6">8</text>
<text x="323.9" y="108.5">7</text>
<text x="328.3" y="110">DAT0</text>
<text x="336.2" y="112.6">GND2</text>
<text x="345.4" y="111.1">9</text>
<text x="199.4" y="119">8</text>
<text x="203.7" y="115.1">A6</text>
<text x="220.9" y="115.1">B6</text>
<text x="226" y="119">9</text>
<text x="323.9" y="118.7">1</text>
<text x="328.3" y="115.1">DAT1</text>
<text x="203.7" y="120.2">OE</text>
<text x="218.8" y="120.2">GND</text>
<text x="323.9" y="123.8">4</text>
<text x="328.3" y="120.2">DAT2</text>
<text x="328.3" y="125.3">VDD</text>
<text x="336.2" y="122.7">GND1</text>
<text x="345.4" y="121.2">10</text>
<text x="323.9" y="128.8">2</text>
<text x="328.3" y="130.3">CD/DAT3</text>
<text x="363.1" y="129.2">U5</text>
<text x="323.9" y="133.9">3</text>
<text x="328.3" y="135.4">CMD</text>
<text x="337.8" y="135.4">VSS</text>
<text x="345.4" y="134.3">6</text>
<text x="323.9" y="139">5</text>
<text x="328.3" y="140.5">CLK</text>
<text x="323.9" y="149.2">8</text>
<text x="323.9" y="144.1">7</text>
<text x="328.3" y="145.6">DAT0</text>
<text x="336.2" y="148.1">GND2</text>
<text x="345.4" y="146.6">9</text>
<text x="323.9" y="154.2">1</text>
<text x="328.3" y="150.6">DAT1</text>
<text x="328.3" y="155.7">DAT2</text>
<text x="323.9" y="159.3">4</text>
<text x="328.3" y="160.8">VDD</text>
<text x="336.2" y="158.3">GND1</text>
<text x="345.4" y="156.8">10</text>
<text x="323.9" y="164.4">2</text>
<text x="328.3" y="165.9">CD/DAT3</text>
<text x="363.1" y="162.2">U6</text>
<text x="323.9" y="169.5">3</text>
<text x="328.3" y="171">CMD</text>
<text x="337.8" y="171">VSS</text>
<text x="345.4" y="169.8">6</text>
<text x="323.9" y="179.6">7</text>
<text x="323.9" y="174.6">5</text>
<text x="328.3" y="176">CLK</text>
<text x="323.9" y="184.7">8</text>
<text x="328.3" y="181.1">DAT0</text>
<text x="336.2" y="183.7">GND2</text>
<text x="345.4" y="182.2">9</text>
<text x="328.3" y="186.2">DAT1</text>
<text x="323.9" y="197.4">1</text>
<text x="323.9" y="202.5">4</text>
<text x="328.3" y="198.9">DAT2</text>
<text x="328.3" y="204">VDD</text>
<text x="336.2" y="201.4">GND1</text>
<text x="345.4" y="200">10</text>
<text x="323.9" y="207.6">2</text>
<text x="328.3" y="209.1">CD/DAT3</text>
<text x="363.1" y="207.9">U7</text>
<text x="323.9" y="212.6">3</text>
<text x="328.3" y="214.1">CMD</text>
<text x="337.8" y="214.1">VSS</text>
<text x="345.4" y="213">6</text>
<text x="323.9" y="217.7">5</text>
<text x="328.3" y="219.2">CLK</text>
<text x="323.9" y="227.9">8</text>
<text x="323.9" y="222.8">7</text>
<text x="328.3" y="224.3">DAT0</text>
<text x="336.2" y="226.8">GND2</text>
<text x="345.4" y="225.3">9</text>
<text x="328.3" y="229.4">DAT1</text>
</g>
<g font-size="1.8">
<text x="71.1" y="19.1">Sip32413</text>
<text x="139.7" y="22.4">1</text>
<text x="145.3" y="23.4">IN1</text>
<text x="156.3" y="23.4">OUT</text>
<text x="164" y="22.4">3</text>
<text x="276.8" y="19.1">Sip32414</text>
<text x="345.4" y="22.4">1</text>
<text x="350.9" y="23.4">IN1</text>
<text x="362" y="23.4">OUT</text>
<text x="369.7" y="22.4">3</text>
<text x="60.9" y="30">2</text>
<text x="60.9" y="24.9">1</text>
<text x="66" y="26">IN1</text>
<text x="87.2" y="26">OUT1</text>
<text x="95.4" y="30">7</text>
<text x="95.4" y="24.9">8</text>
<text x="139.7" y="24.9">2</text>
<text x="145.3" y="26">IN2</text>
<text x="266.6" y="24.9">1</text>
<text x="266.6" y="30">2</text>
<text x="271.7" y="26">IN1</text>
<text x="292.9" y="26">OUT1</text>
<text x="301.1" y="24.9">8</text>
<text x="301.1" y="30">7</text>
<text x="345.4" y="24.9">2</text>
<text x="350.9" y="26">IN2</text>
<text x="60.9" y="35">3</text>
<text x="66.5" y="31">CNTRL1</text>
<text x="86.7" y="31">GND7</text>
<text x="95.4" y="35">6</text>
<text x="266.6" y="35">3</text>
<text x="272.2" y="31">CNTRL1</text>
<text x="292.4" y="31">GND7</text>
<text x="301.1" y="35">6</text>
<text x="60.9" y="40.1">4</text>
<text x="66.5" y="36.1">CNTRL2</text>
<text x="66.5" y="41.2">IN2</text>
<text x="86.7" y="36.1">GND6</text>
<text x="86.7" y="41.2">OUT2</text>
<text x="95.4" y="40.1">5</text>
<text x="139.7" y="40.1">1</text>
<text x="145.3" y="41.2">IN1</text>
<text x="156.3" y="41.2">OUT</text>
<text x="164" y="40.1">3</text>
<text x="266.6" y="40.1">4</text>
<text x="272.2" y="36.1">CNTRL2</text>
<text x="272.2" y="41.2">IN2</text>
<text x="292.4" y="36.1">GND6</text>
<text x="292.4" y="41.2">OUT2</text>
<text x="301.1" y="40.1">5</text>
<text x="345.4" y="40.1">1</text>
<text x="350.9" y="41.2">IN1</text>
<text x="362" y="41.2">OUT</text>
<text x="369.7" y="40.1">3</text>
<text x="81.8" y="42.7" transform="rotate(-90 81.8 42.7)">TERMAL_PAD</text>
<text x="139.7" y="42.7">2</text>
<text x="145.3" y="43.7">IN2</text>
<text x="287.5" y="42.7" transform="rotate(-90 287.5 42.7)">TERMAL_PAD</text>
<text x="345.4" y="42.7">2</text>
<text x="350.9" y="43.7">IN2</text>
<text x="80.6" y="48.3" transform="rotate(-90 80.6 48.3)">9</text>
<text x="286.3" y="48.3" transform="rotate(-90 286.3 48.3)">9</text>
<text x="214.7" y="71.8">U8</text>
<text x="205.7" y="77.5">TXB0106</text>
<text x="94" y="88.4">1</text>
<text x="99.5" y="89.4">IN1</text>
<text x="110.6" y="89.4">OUT</text>
<text x="118.3" y="88.4">3</text>
<text x="94" y="90.9">2</text>
<text x="99.5" y="92">IN2</text>
<text x="38.4" y="109.8">I/O1</text>
<text x="38.4" y="112.3">I/O2</text>
<text x="47.6" y="108.7">L13</text>
<text x="47.6" y="111.2">M13</text>
<text x="47.6" y="113.8">M14</text>
<text x="38.4" y="114.8">I/O3</text>
<text x="38.4" y="117.4">I/O4</text>
<text x="38.4" y="119.9">I/O5</text>
<text x="47.6" y="116.3">N12</text>
<text x="47.6" y="118.8">N13</text>
<text x="38.4" y="122.5">I/O6</text>
<text x="38.4" y="125">I/O7</text>
<text x="47.6" y="121.4">N16</text>
<text x="47.6" y="123.9">N17</text>
<text x="38.4" y="127.5">I/O8</text>
<text x="38.4" y="130.1">I/O9</text>
<text x="47.6" y="126.5">P13</text>
<text x="47.6" y="129">P14</text>
<text x="47.6" y="131.5">P15</text>
<text x="37.4" y="132.6">I/O10</text>
<text x="37.4" y="135.1">I/O11</text>
<text x="37.4" y="137.7">I/O12</text>
<text x="47.6" y="134.1">P16</text>
<text x="47.6" y="136.6">P18</text>
<text x="37.4" y="140.2">I/O13</text>
<text x="37.4" y="142.8">I/O14</text>
<text x="47.6" y="139.2">R13</text>
<text x="47.6" y="142">R16</text>
<text x="37.4" y="145.3">I/O15</text>
<text x="37.4" y="147.8">I/O16</text>
<text x="47.6" y="144.2">R17</text>
<text x="47.6" y="146.8">R18</text>
<text x="47.6" y="149.3">T12</text>
<text x="154.9" y="149.3">3</text>
<text x="154.9" y="146.8">2</text>
<text x="154.9" y="144.2">1</text>
<text x="160.5" y="145.3">GPIO1</text>
<text x="160.5" y="147.8">GPIO2</text>
<text x="174.1" y="145.3">VCC</text>
<text x="181.8" y="144.2">9</text>
<text x="37.4" y="150.4">I/O17</text>
<text x="37.4" y="152.9">I/O18</text>
<text x="37.4" y="155.5">I/O19</text>
<text x="47.6" y="151.9">T14</text>
<text x="47.6" y="154.4">T15</text>
<text x="154.9" y="154.4">5</text>
<text x="154.9" y="151.9">4</text>
<text x="160.5" y="150.4">GPIO3</text>
<text x="160.5" y="152.9">GPIO4</text>
<text x="160.5" y="155.5">GPIO5</text>
<text x="37.4" y="158">I/O20</text>
<text x="37.4" y="160.5">I/O21</text>
<text x="47.6" y="156.9">T16</text>
<text x="47.6" y="159.5">T17</text>
<text x="154.9" y="159.5">7</text>
<text x="154.9" y="156.9">6</text>
<text x="160.5" y="158">GPIO6</text>
<text x="160.5" y="160.5">GPIO7</text>
<text x="204.5" y="160.5">TP1</text>
<text x="212.3" y="159.5">1</text>
<text x="37.4" y="163.1">I/O22</text>
<text x="37.4" y="165.6">I/O23</text>
<text x="47.6" y="162">U12</text>
<text x="47.6" y="164.6">U13</text>
<text x="47.6" y="167.1">U14</text>
<text x="154.9" y="162">8</text>
<text x="160.5" y="163.1">GPIO8</text>
<text x="174.1" y="163.1">GND</text>
<text x="180.7" y="162">10</text>
<text x="204.5" y="165.6">TP2</text>
<text x="212.3" y="164.6">2</text>
<text x="37.4" y="168.2">I/O24</text>
<text x="37.4" y="170.7">I/O25</text>
<text x="37.4" y="173.2">I/O26</text>
<text x="47.6" y="169.6">U15</text>
<text x="47.6" y="172.2">U17</text>
<text x="204.5" y="170.7">TP3</text>
<text x="212.3" y="169.6">3</text>
<text x="37.4" y="175.8">I/O27</text>
<text x="37.4" y="178.3">I/O28</text>
<text x="47.6" y="174.7">U18</text>
<text x="47.6" y="177.3">V12</text>
<text x="47.6" y="179.8">V13</text>
<text x="204.5" y="175.8">TP4</text>
<text x="212.3" y="179.8">5</text>
<text x="212.3" y="174.7">4</text>
<text x="37.4" y="180.9">I/O29</text>
<text x="37.4" y="183.4">I/O30</text>
<text x="37.4" y="185.9">I/O31</text>
<text x="47.6" y="182.3">V15</text>
<text x="47.6" y="184.9">V16</text>
<text x="204.5" y="180.9">TP5</text>
<text x="204.5" y="185.9">TP6</text>
<text x="212.3" y="184.9">6</text>
<text x="33.1" y="191">VREFB4AN0</text>
<text x="37.4" y="188.5">I/O32</text>
<text x="47.6" y="187.4">V17</text>
<text x="47.6" y="190">V11</text>
<text x="70" y="221.5">TP1</text>
<text x="77.7" y="220.4">1</text>
<text x="171.5" y="218.9">TP1</text>
<text x="179.2" y="217.9">1</text>
<text x="70" y="226.6">TP2</text>
<text x="77.7" y="225.5">2</text>
<text x="171.5" y="224">TP2</text>
<text x="179.2" y="223">2</text>
<text x="70" y="231.6">TP3</text>
<text x="77.7" y="230.6">3</text>
<text x="171.5" y="229.1">TP3</text>
<text x="179.2" y="233.1">4</text>
<text x="179.2" y="228">3</text>
<text x="70" y="236.7">TP4</text>
<text x="77.7" y="235.7">4</text>
<text x="171.5" y="234.2">TP4</text>
<text x="171.5" y="239.3">TP5</text>
<text x="179.2" y="238.2">5</text>
<text x="257.5" y="236.7">TITLE</text>
<text x="70" y="241.8">TP5</text>
<text x="77.7" y="245.8">6</text>
<text x="77.7" y="240.7">5</text>
<text x="171.5" y="244.3">TP6</text>
<text x="179.2" y="243.3">6</text>
<text x="70" y="246.9">TP6</text>
<text x="257.5" y="256">SIZE</text>
<text x="267.1" y="256">DWG NO</text>
<text x="406.6" y="256">REV</text>
<text x="206.7" y="265.4">DRAWN BY</text>
<text x="257.5" y="265.4">SCALE</text>
<text x="282.9" y="265.4">SHEET</text>
<text x="300.7" y="265.6">of</text>
</g>
</svg>
